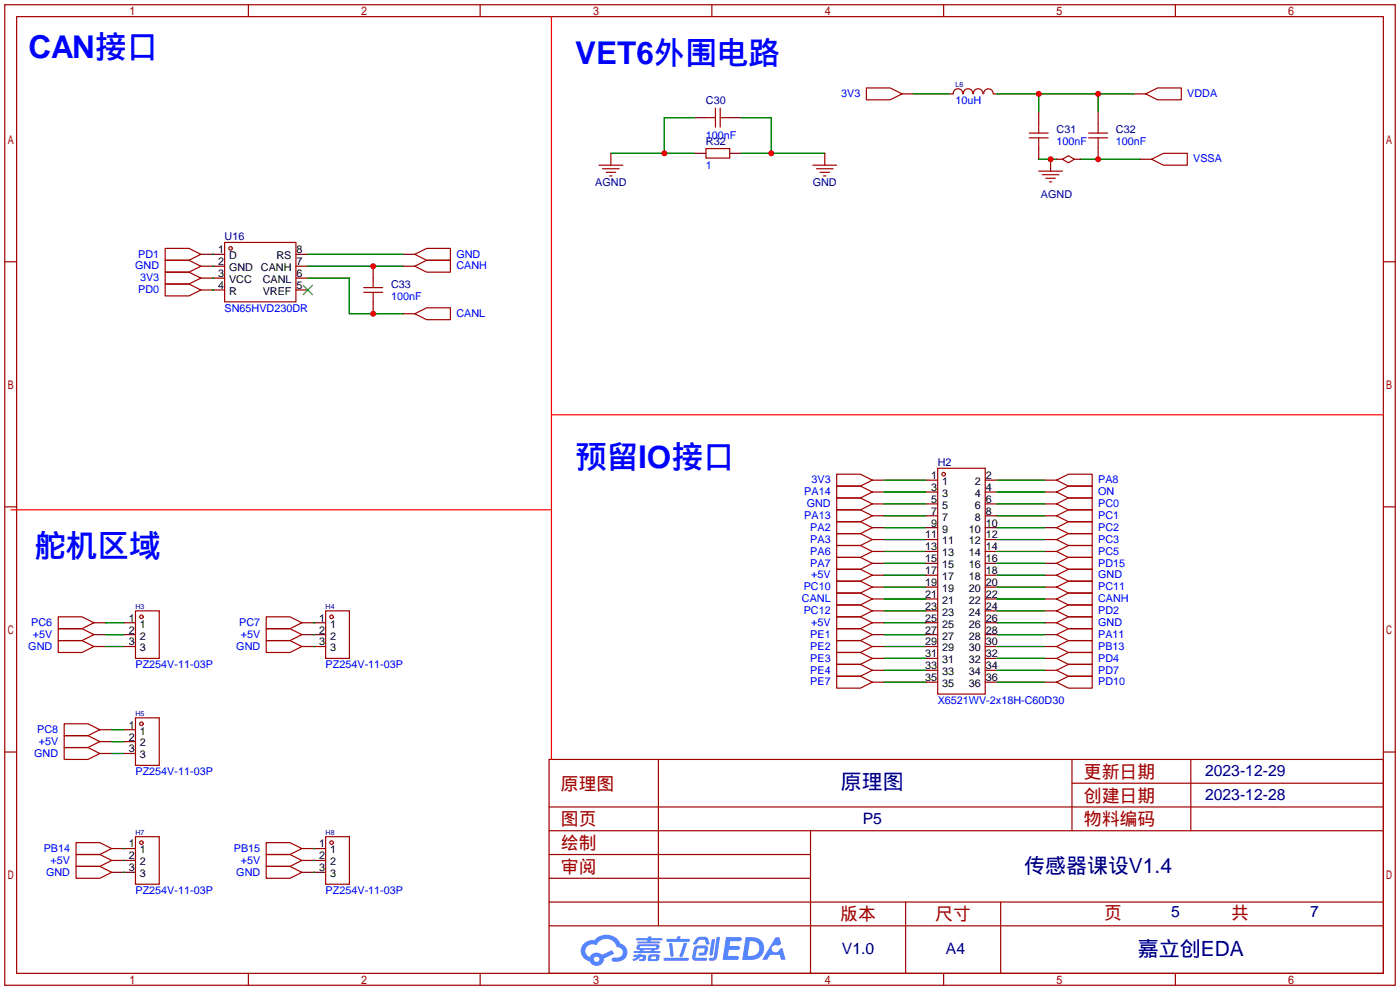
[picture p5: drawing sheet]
<svg xmlns="http://www.w3.org/2000/svg" width="299mm" height="212mm" viewBox="0 0 299 212" stroke-linecap="round" stroke-linejoin="round" font-family="sans-serif">
<g fill="none" stroke="#a10000" stroke-width=".25">
<path d="M1 1h297.2v209.6h-297.2zM3.6 3.6h292.1v204.4h-292.1zM53.1 1v2.6M102.6 1v2.6M152.1 1v2.6M201.7 1v2.6M251.2 1v2.6M1 55.9h2.6M295.7 55.9h2.5M1 108.3h2.6M295.7 108.3h2.5M1 160.7h2.6"/>
<path d="M117.3 162.3h178.4v45.7h-178.4zM117.3 177.5h178.4M117.3 172.5h178.4M140.7 162.3v35.6M173.2 177.5v30.5M229.1 162.3v15.2M229.1 167.4h66.6M254.5 162.3v15.2M295.7 160.7h2.5M117.3 182.6h55.9M117.3 197.9h178.4M117.3 192.8h178.4"/>
<path d="M117.3 187.7h55.9M193.5 192.8v15.2M213.9 192.8v15.2M53.1 208v2.6M102.6 208v2.6M152.1 208v2.6M201.7 208v2.6M251.2 208v2.6"/>
</g>
<g fill="#5487ff">
<path d="M155.2 200.3h2.6a.48 .48 0 0 1 .7 .4 .48 .48 0 0 1-.6 .4h-1.8l-.2 1.1h1.9a.43 .43 0 0 1 .4 .4 .43 .43 0 0 1-.5 .4h-1.9l-.2 1.3h1.7a.45 .45 0 0 1 .5 .2 .45 .45 0 0 1-.1 .6h-3.3z"/>
<path d="M165.7 200.3h.9l.4 1.5-.8 .3a.84 .84 0 0 0-1.2 .3 .84 .84 0 0 0 .4 1.1 .84 .84 0 0 0 1.1-.4l.1-.2 .6-.3 .7 2.5h-1l-.2-1h-2.1l-.6 1h-1.1z"/>
<path d="M152.1 200.8h.7l-.5 3.1a.36 .36 0 0 1-.3 .3 .36 .36 0 0 1-.4-.3z"/>
<path d="M153.2 200.2h.7l-.6 4.3a1.13 1.13 0 0 1-1.8 .6l.2-.4h.7l.2-.2z"/>
<path d="M148.9 200.6l.6-.4h1a.77 .77 0 0 1 .9 .5l.3 1-.2 .2h-.5l-.3-.9-.2-.2-1 .1-.7 1-.6-.1-.1-.2z"/>
<path d="M148.4 202.4l.6-.3h1.7a.81 .81 0 0 1 .7 .5 .81 .81 0 0 1-.2 .8 .81 .81 0 0 1-.9 .8h-.7a.32 .32 0 0 1-.3-.3 .32 .32 0 0 1 .4-.3h.7l.2-.9-1.6 .1-.4 1.8 2.2 .1a.32 .32 0 0 1 .3 .4 .32 .32 0 0 1-.4 .2h-2.2l-.5-.3-.1-.5z"/>
<path d="M141.9 204.7h5a.33 .33 0 0 1 .3 .3 .33 .33 0 0 1-.3 .3h-4.9l-.2-.1z"/>
<path d="M146.1 201.5h.8l-.7 2a.98 .98 0 0 1-.7 1.1l-.3-.3z"/>
<path d="M143 201.6h.7l.3 2.5a.34 .34 0 0 1-.3 .4 .34 .34 0 0 1-.4-.3z"/>
<path d="M142.5 200.7h2.1l.3-.6h.6l-.1 .6h1.7a.32 .32 0 0 1 .4 .3 .32 .32 0 0 1-.4 .3h-4.5l-.2-.2z"/>
<path d="M135.5 204.1h.9l.1-.3h.6v.3h.8a.82 .82 0 0 1-.5 1.3h-.8v-.4l.7-.1 .1-.3a.68 .68 0 0 0-1 .4l-1.1 .4-.1-.4 .9-.5h-.7z"/>
<path d="M136 200.5h2.4l.1-.3h.7v.3h2.2l.2 .3-.2 .2h-2.3v.2h1.8l.2 .3-.2 .1h-4.5l-.1-.4h2l.1-.2h-2.3l-.1-.2z"/>
<path d="M159.4 200.3l-.8 4.9h1.7a2.5 2.5 0 0 0 3-2.5 2.5 2.5 0 0 0-3.1-2.4zM160.3 201.1a1.61 1.61 0 0 1 2 1.5 1.61 1.61 0 0 1-1.8 1.7h-.7z"/>
<path d="M136.2 202a.55 .55 0 0 0-.2 .8 .55 .55 0 0 0 .7 .2l.1 .3h-1.3v.3l5.4 .1 .3-.2-.2-.2h-1.2l.2-.3a.7 .7 0 0 0 .8-.3 .7 .7 0 0 0 0-.8l-4.2-.1zM136.8 202.3l3.3-.1 .1 .1-.2 .3h-3.2zM137.5 203h1.7l-.2 .3h-1.4z"/>
<path d="M138.6 204.2a1.05 1.05 0 0 0 0 1.2 2.91 2.91 0 0 0 2.2-.2 .98 .98 0 0 0 0-1.2h-1.6zM139.2 204.5l.9-.1 .1 .4-.2 .2-.8-.1z"/>
<path d="M124.9 201.6a2.23 2.23 0 0 0-.7 2.3 2.23 2.23 0 0 0 1.8 1.6 1.58 1.58 0 0 0 1.8 .9 1.58 1.58 0 0 0 1.3-1.5l2.2-1.1-.5-.7-2.1 1a1.65 1.65 0 0 0-2.7 .4 1.45 1.45 0 0 1-.8-1.9 1.45 1.45 0 0 1 2-.7l.3 .1a2.3 2.3 0 0 1 2.3-1.3 2.3 2.3 0 0 1 2 1.7 1.12 1.12 0 0 1 1.3 1 1.12 1.12 0 0 1-1.1 1.2h-.7a.45 .45 0 0 0-.6 .4 .45 .45 0 0 0 .5 .5 2.21 2.21 0 0 0 2.2-.5 2.21 2.21 0 0 0 .5-2.3 2.13 2.13 0 0 0-1.3-1.1 3.3 3.3 0 0 0-5.6-.7l-1.1 .1zM127 205a.57 .57 0 0 1 1.1 0 .57 .57 0 0 1-1.1 0z"/>
</g>
<path d="M117.9 3.6v158.7M117.9 88.6h177.8M2.3 109h115.6" fill="none" stroke="#f00" stroke-width=".25"/>
<g fill="none" stroke="#a10000" stroke-width=".25">
<path d="M185.2 18.8h5l2.6 1.3-2.6 1.2h-5zM128 35.3h5.1M128.8 36.1h3.5M129.5 36.8h2.1M130.3 37.6h.5M150.9 31.8h5.1v2h-5.1zM150.9 25.1h2M152.9 23.1v4.1M153.9 25.1h2.1M153.9 23.1v4.1M173.7 35.3h5.1M174.5 36.1h3.6"/>
<path d="M175.3 36.8h2M176 37.6h.5M203.7 20.1a1.01 1.01 0 0 1 1.1-1.1 1.01 1.01 0 0 1 1 1.1M205.9 20.1a1.01 1.01 0 0 1 1-1.1 1.01 1.01 0 0 1 1 1.1M208 20.1a1.01 1.01 0 0 1 1.1-1.1 1.01 1.01 0 0 1 1 1.1M210.2 20.1a1.01 1.01 0 0 1 1-1.1 1.01 1.01 0 0 1 1.1 1.1M220 29.5h4M220 28.4h4M222 26.4v2M222 29.5v2M222 36.6h5.1M222.8 37.3h3.5"/>
<path d="M223.5 38.1h2.1M224.3 38.9h.5M227.1 34l1.2-.7 1.3 .7-1.3 .8zM232.7 29.5h4M232.7 28.4h4M234.7 26.4v2M234.7 29.5v2M244.9 20.1l2.5-1.3h5.1v2.5h-5.1zM246.1 34l2.6-1.2h5v2.5h-5zM35.3 53.1h5.1l2.5 1.3-2.5 1.2h-5.1zM35.3 55.6h5.1l2.5 1.3-2.5 1.3h-5.1zM35.3 58.2h5.1l2.5 1.2-2.5 1.3h-5.1z"/>
<path d="M48 51.8h15.2v12.7h-15.2zM79.8 59.4v2.1M88.6 54.4l2.6-1.3h5.1v2.5h-5.1zM88.6 56.9l2.6-1.3h5.1v2.6h-5.1zM35.3 60.7h5.1l2.5 1.3-2.5 1.2h-5.1zM77.7 62.5h4.1M77.7 61.5h4.1M79.8 62.5v2M88.6 67.1l2.6-1.3h5.1v2.5h-5.1zM178.8 101.3h5.1l2.5 1.3-2.5 1.3h-5.1zM178.8 103.9h5.1l2.5 1.3-2.5 1.2h-5.1zM178.8 106.4h5.1l2.5 1.3-2.5 1.3h-5.1z"/>
<path d="M178.8 109h5.1l2.5 1.2-2.5 1.3h-5.1zM178.8 111.5h5.1l2.5 1.3-2.5 1.2h-5.1zM178.8 114h5.1l2.5 1.3-2.5 1.3h-5.1zM178.8 116.6h5.1l2.5 1.3-2.5 1.2h-5.1zM178.8 119.1h5.1l2.5 1.3-2.5 1.3h-5.1zM200.4 100.1h10.2v48.2h-10.2zM225.8 102.6l2.5-1.3h5.1v2.6h-5.1zM225.8 105.2l2.5-1.3h5.1v2.5h-5.1zM225.8 107.7l2.5-1.3h5.1v2.6h-5.1zM225.8 110.2l2.5-1.2h5.1v2.5h-5.1zM225.8 112.8l2.5-1.3h5.1v2.5h-5.1zM225.8 115.3l2.5-1.3h5.1v2.6h-5.1z"/>
<path d="M225.8 117.9l2.5-1.3h5.1v2.5h-5.1zM12.4 131.8h5.1l2.6 1.3-2.6 1.3h-5.1zM12.4 134.4h5.1l2.6 1.2-2.6 1.3h-5.1zM12.4 136.9h5.1l2.6 1.3-2.6 1.2h-5.1zM29 130.6h5v10.1h-5zM56.9 131.8h5.1l2.5 1.3-2.5 1.3h-5.1zM56.9 134.4h5.1l2.5 1.2-2.5 1.3h-5.1zM56.9 136.9h5.1l2.5 1.3-2.5 1.2h-5.1zM69.6 130.6h5.1v10.1h-5.1zM178.8 121.7h5.1l2.5 1.2-2.5 1.3h-5.1zM178.8 124.2h5.1l2.5 1.3-2.5 1.2h-5.1zM178.8 126.7h5.1l2.5 1.3-2.5 1.3h-5.1z"/>
<path d="M178.8 129.3h5.1l2.5 1.3-2.5 1.2h-5.1zM178.8 131.8h5.1l2.5 1.3-2.5 1.3h-5.1zM178.8 134.4h5.1l2.5 1.2-2.5 1.3h-5.1zM178.8 136.9h5.1l2.5 1.3-2.5 1.2h-5.1zM178.8 139.4h5.1l2.5 1.3-2.5 1.3h-5.1zM225.8 120.4l2.5-1.3h5.1v2.6h-5.1zM225.8 122.9l2.5-1.2h5.1v2.5h-5.1zM225.8 125.5l2.5-1.3h5.1v2.5h-5.1zM225.8 128l2.5-1.3h5.1v2.6h-5.1zM225.8 130.6l2.5-1.3h5.1v2.5h-5.1zM225.8 133.1l2.5-1.3h5.1v2.6h-5.1zM225.8 135.6l2.5-1.2h5.1v2.5h-5.1z"/>
<path d="M225.8 138.2l2.5-1.3h5.1v2.5h-5.1zM13.7 154.7h5.1l2.5 1.3-2.5 1.2h-5.1zM13.7 157.2h5.1l2.5 1.3-2.5 1.3h-5.1zM13.7 159.8h5.1l2.5 1.2-2.5 1.3h-5.1zM29 153.4h5v10.2h-5zM178.8 142h5.1l2.5 1.3-2.5 1.2h-5.1zM178.8 144.5h5.1l2.5 1.3-2.5 1.3h-5.1zM225.8 140.7l2.5-1.3h5.1v2.6h-5.1zM225.8 143.3l2.5-1.3h5.1v2.5h-5.1zM225.8 145.8l2.5-1.3h5.1v2.6h-5.1zM29 178.8h5v10.2h-5zM69.6 178.8h5.1v10.2h-5.1z"/>
<path d="M16.3 180.1h5l2.6 1.3-2.6 1.2h-5zM16.3 182.6h5l2.6 1.3-2.6 1.3h-5zM16.3 185.2h5l2.6 1.2-2.6 1.3h-5zM56.9 180.1h5.1l2.5 1.3-2.5 1.2h-5.1zM56.9 182.6h5.1l2.5 1.3-2.5 1.3h-5.1zM56.9 185.2h5.1l2.5 1.2-2.5 1.3h-5.1z"/>
<circle cx="49.3" cy="53.1" r=".38"/>
<circle cx="201.7" cy="101.3" r=".38"/>
<circle cx="30.2" cy="131.8" r=".38"/>
<circle cx="70.9" cy="131.8" r=".38"/>
<circle cx="30.2" cy="154.7" r=".38"/>
<circle cx="30.2" cy="180.1" r=".38"/>
<circle cx="70.9" cy="180.1" r=".38"/>
</g>
<g fill="none" stroke="#870000" stroke-width=".25">
<path d="M130.6 32.8v2.5M148.3 25.1h2.6M148.3 32.8h2.6M156 25.1h2.5M156 32.8h2.5M176.3 32.8v2.5M192.8 20.1h2.5M202.9 20.1h.8M212.3 20.1h.8M222 23.9v2.5M222 31.5v2.5M224.5 34v2.6"/>
<path d="M225.8 34h1.3M229.6 34h1.3M234.7 23.9v2.5M234.7 31.5v2.5M242.3 20.1h2.6M243.6 34h2.5M42.9 54.4h5.1M42.9 56.9h5.1M42.9 59.4h5.1M63.2 54.4h2.6M63.2 56.9h2.6M63.2 59.4h2.6"/>
<path d="M79.8 56.9v2.5M86.1 54.4h2.5M86.1 56.9h2.5M42.9 62h5.1M63.2 62h2.6M79.8 64.5v2.6M86.1 67.1h2.5M186.4 102.6h2.6M186.4 105.2h2.6M186.4 107.7h2.6M186.4 110.2h2.6M186.4 112.8h2.6"/>
<path d="M186.4 115.3h2.6M186.4 117.9h2.6M197.9 102.6h2.5M197.9 105.2h2.5M197.9 107.7h2.5M197.9 110.2h2.5M197.9 112.8h2.5M197.9 115.3h2.5M197.9 117.9h2.5M210.6 102.6h2.5M210.6 105.2h2.5M210.6 107.7h2.5"/>
<path d="M210.6 110.2h2.5M210.6 112.8h2.5M210.6 115.3h2.5M210.6 117.9h2.5M223.3 102.6h2.5M223.3 105.2h2.5M223.3 107.7h2.5M223.3 110.2h2.5M223.3 112.8h2.5M223.3 115.3h2.5M223.3 117.9h2.5M20.1 133.1h2.5"/>
<path d="M20.1 135.6h2.5M20.1 138.2h2.5M26.4 133.1h2.6M26.4 135.6h2.6M26.4 138.2h2.6M64.5 133.1h5.1M64.5 135.6h5.1M64.5 138.2h5.1M186.4 120.4h2.6M186.4 122.9h2.6M186.4 125.5h2.6M186.4 128h2.6"/>
<path d="M186.4 130.6h2.6M186.4 133.1h2.6M186.4 135.6h2.6M186.4 138.2h2.6M197.9 120.4h2.5M197.9 122.9h2.5M197.9 125.5h2.5M197.9 128h2.5M197.9 130.6h2.5M197.9 133.1h2.5M197.9 135.6h2.5M197.9 138.2h2.5"/>
<path d="M210.6 120.4h2.5M210.6 122.9h2.5M210.6 125.5h2.5M210.6 128h2.5M210.6 130.6h2.5M210.6 133.1h2.5M210.6 135.6h2.5M210.6 138.2h2.5M223.3 120.4h2.5M223.3 122.9h2.5M223.3 125.5h2.5M223.3 128h2.5"/>
<path d="M223.3 130.6h2.5M223.3 133.1h2.5M223.3 135.6h2.5M223.3 138.2h2.5M21.3 156h2.6M21.3 158.5h2.6M26.4 156h2.6M26.4 158.5h2.6M186.4 140.7h2.6M186.4 143.3h2.6M186.4 145.8h2.6M197.9 140.7h2.5"/>
<path d="M197.9 143.3h2.5M197.9 145.8h2.5M210.6 140.7h2.5M210.6 143.3h2.5M210.6 145.8h2.5M223.3 140.7h2.5M223.3 143.3h2.5M223.3 145.8h2.5M21.3 161h2.6M26.4 161h2.6M23.9 181.4h5.1M23.9 183.9h5.1"/>
<path d="M23.9 186.4h5.1M64.5 181.4h5.1M64.5 183.9h5.1M64.5 186.4h5.1"/>
</g>
<path d="M64.8 61l2 2M66.8 61l-2 2" fill="none" stroke="#3c3" stroke-width=".25"/>
<g fill="none" stroke="#008700" stroke-width=".25">
<path d="M130.6 32.8h17.7M148.3 25.1h-6.3v7.7M158.5 32.8h17.8M158.5 25.1h6.3v7.7M195.3 20.1h7.6M213.1 20.1h29.2M222 20.1v3.8M222 34h3.8M230.9 34h12.7M234.7 20.1v3.8M45.5 54.4h.1M45.5 56.9h.1"/>
<path d="M45.5 59.4h.1M65.8 54.4h20.3M65.8 56.9h20.3M65.8 59.4h8.9v7.7h11.4M45.5 62h.1M189 102.6h8.9M189 105.2h8.9M189 107.7h8.9M189 110.2h8.9M189 112.8h8.9M189 115.3h8.9M189 117.9h8.9"/>
<path d="M213.1 102.6h10.2M213.1 105.2h10.2M213.1 107.7h10.2M213.1 110.2h10.2M213.1 112.8h10.2M213.1 115.3h10.2M213.1 117.9h10.2M22.6 133.1h3.8M22.6 135.6h3.8M22.6 138.2h3.8M67.1 133.1h.1M67.1 135.6h.1"/>
<path d="M67.1 138.2h.1M189 120.4h8.9M189 122.9h8.9M189 125.5h8.9M189 128h8.9M189 130.6h8.9M189 133.1h8.9M189 135.6h8.9M189 138.2h8.9M213.1 120.4h10.2M213.1 122.9h10.2M213.1 125.5h10.2"/>
<path d="M213.1 128h10.2M213.1 130.6h10.2M213.1 133.1h10.2M213.1 135.6h10.2M213.1 138.2h10.2M23.9 156h2.5M23.9 158.5h2.5M189 140.7h8.9M189 143.3h8.9M189 145.8h8.9M213.1 140.7h10.2M213.1 143.3h10.2"/>
<path d="M213.1 145.8h10.2M23.9 161h2.5M26.4 181.4h.1M26.4 183.9h.1M26.4 186.4h.1M67.1 181.4h.1M67.1 183.9h.1M67.1 186.4h.1"/>
</g>
<g fill="#c00">
<circle cx="79.8" cy="56.9" r=".63"/>
<circle cx="79.8" cy="67.1" r=".63"/>
<circle cx="142" cy="32.8" r=".63"/>
<circle cx="164.8" cy="32.8" r=".63"/>
<circle cx="222" cy="20.1" r=".63"/>
<circle cx="234.7" cy="20.1" r=".63"/>
<circle cx="224.5" cy="34" r=".63"/>
<circle cx="234.7" cy="34" r=".63"/>
</g>
<g font-size="6.7" fill="#00f">
<text x="6.1" y="12.4">CAN接口</text>
<text x="122.9" y="13.6">VET6外围电路</text>
<text x="122.9" y="100">预留IO接口</text>
<text x="7.4" y="119.1">舵机区域</text>
</g>
<g font-size="4.5" fill="#000080">
<text x="179.7" y="168.7">原理图</text>
<text x="218.9" y="186.5">传感器课设V1.4</text>
<text x="243.2" y="204.3">嘉立创EDA</text>
</g>
<g font-size="3.8" fill="#a00000">
<text x="231.6" y="166.2">更新日期</text>
<text x="119.9" y="168.8">原理图</text>
<text x="231.6" y="171.3">创建日期</text>
<text x="119.9" y="176.4">图页</text>
<text x="231.6" y="176.4">物料编码</text>
<text x="119.9" y="181.5">绘制</text>
<text x="119.9" y="186.6">审阅</text>
<text x="179.6" y="196.7">版本</text>
<text x="199.9" y="196.7">尺寸</text>
<text x="236" y="196.5">页</text>
<text x="263.1" y="196.5">共</text>
</g>
<g font-size="3.4" fill="#000080">
<text x="257.6" y="165.9">2023-12-29</text>
<text x="257.6" y="170.9">2023-12-28</text>
<text x="184.4" y="176">P5</text>
<text x="250.3" y="196.1">5</text>
<text x="280" y="196.1">7</text>
<text x="179.9" y="204">V1.0</text>
<text x="202.2" y="204">A4</text>
</g>
<g font-size="2.3" fill="#000080">
<text x="150.9" y="22.1">C30</text>
<text x="225.8" y="28.5">C31</text>
<text x="238.5" y="28.5">C32</text>
<text x="150.9" y="31">R32</text>
<text x="127.2" y="39.8">AGND</text>
<text x="173.7" y="39.8">GND</text>
<text x="222.5" y="42.3">AGND</text>
<text x="48" y="51.4">U16</text>
<text x="83.6" y="61.5">C33</text>
<text x="200.4" y="99.6">H2</text>
</g>
<g font-size="2.3" fill="#00f">
<text x="179.8" y="20.8">3V3</text>
<text x="204.2" y="22.1">10uH</text>
<text x="253.7" y="20.8">VDDA</text>
<text x="150.9" y="29.8">100nF</text>
<text x="225.8" y="31">100nF</text>
<text x="238.5" y="31">100nF</text>
<text x="255" y="34.7">VSSA</text>
<text x="150.9" y="36.1">1</text>
<text x="28.9" y="57.6">GND</text>
<text x="29.5" y="55">PD1</text>
<text x="97.5" y="55">GND</text>
<text x="97.5" y="57.6">CANH</text>
<text x="29.5" y="62.7">PD0</text>
<text x="29.9" y="60.1">3V3</text>
<text x="83.6" y="64.1">100nF</text>
<text x="48" y="66.6">SN65HVD230DR</text>
<text x="97.5" y="67.7">CANL</text>
<text x="171.9" y="105.8">PA14</text>
<text x="173.4" y="103.3">3V3</text>
<text x="234.7" y="103.3">PA8</text>
<text x="234.7" y="105.8">ON</text>
<text x="171.9" y="110.9">PA13</text>
<text x="172.4" y="108.4">GND</text>
<text x="173.2" y="113.5">PA2</text>
<text x="234.7" y="108.4">PC0</text>
<text x="234.7" y="110.9">PC1</text>
<text x="234.7" y="113.5">PC2</text>
<text x="173.2" y="116">PA3</text>
<text x="173.2" y="118.5">PA6</text>
<text x="234.7" y="116">PC3</text>
<text x="234.7" y="118.5">PC5</text>
<text x="173.2" y="121.1">PA7</text>
<text x="173.4" y="123.6">+5V</text>
<text x="234.7" y="121.1">PD15</text>
<text x="234.7" y="123.6">GND</text>
<text x="171.4" y="128.7">CANL</text>
<text x="171.8" y="126.2">PC10</text>
<text x="171.8" y="131.2">PC12</text>
<text x="234.7" y="126.2">PC11</text>
<text x="234.7" y="128.7">CANH</text>
<text x="234.7" y="131.2">PD2</text>
<text x="6.7" y="133.8">PC6</text>
<text x="7" y="136.3">+5V</text>
<text x="51.1" y="133.8">PC7</text>
<text x="51.5" y="136.3">+5V</text>
<text x="173.2" y="136.3">PE1</text>
<text x="173.4" y="133.8">+5V</text>
<text x="234.7" y="133.8">GND</text>
<text x="234.7" y="136.3">PA11</text>
<text x="6" y="138.9">GND</text>
<text x="29" y="142.8">PZ254V-11-03P</text>
<text x="50.5" y="138.9">GND</text>
<text x="69.6" y="142.8">PZ254V-11-03P</text>
<text x="173.2" y="138.9">PE2</text>
<text x="173.2" y="141.4">PE3</text>
<text x="173.2" y="143.9">PE4</text>
<text x="234.7" y="138.9">PB13</text>
<text x="234.7" y="141.4">PD4</text>
<text x="234.7" y="143.9">PD7</text>
<text x="173.2" y="146.5">PE7</text>
<text x="234.7" y="146.5">PD10</text>
<text x="200.4" y="150.4">X6521WV-2x18H-C60D30</text>
<text x="7.3" y="161.7">GND</text>
<text x="8" y="156.6">PC8</text>
<text x="8.3" y="159.2">+5V</text>
<text x="29" y="165.7">PZ254V-11-03P</text>
<text x="9.3" y="182">PB14</text>
<text x="10.8" y="184.6">+5V</text>
<text x="50" y="182">PB15</text>
<text x="51.5" y="184.6">+5V</text>
<text x="9.9" y="187.1">GND</text>
<text x="29" y="191.1">PZ254V-11-03P</text>
<text x="50.5" y="187.1">GND</text>
<text x="69.6" y="191.1">PZ254V-11-03P</text>
</g>
<g font-size="2.3">
<text x="46.6" y="54.1">1</text>
<text x="46.6" y="56.7">2</text>
<text x="46.6" y="59.2">3</text>
<text x="48.9" y="55.4">D</text>
<text x="48.9" y="57.9">GND</text>
<text x="55.8" y="57.9">CANH</text>
<text x="59.1" y="55.4">RS</text>
<text x="63.4" y="59.2">6</text>
<text x="63.4" y="56.7">7</text>
<text x="63.4" y="54.1">8</text>
<text x="46.6" y="61.7">4</text>
<text x="48.9" y="60.5">VCC</text>
<text x="48.9" y="63">R</text>
<text x="56.1" y="63">VREF</text>
<text x="56.1" y="60.5">CANL</text>
<text x="63.4" y="61.7">5</text>
<text x="199" y="102.4">1</text>
<text x="199" y="104.9">3</text>
<text x="199" y="107.5">5</text>
<text x="201.3" y="103.7">1</text>
<text x="201.3" y="106.2">3</text>
<text x="208.3" y="106.2">4</text>
<text x="208.3" y="103.7">2</text>
<text x="210.7" y="107.5">6</text>
<text x="210.7" y="104.9">4</text>
<text x="210.7" y="102.4">2</text>
<text x="199" y="110">7</text>
<text x="199" y="112.5">9</text>
<text x="201.3" y="108.7">5</text>
<text x="201.3" y="111.3">7</text>
<text x="201.3" y="113.8">9</text>
<text x="207.1" y="113.8">10</text>
<text x="208.3" y="111.3">8</text>
<text x="208.3" y="108.7">6</text>
<text x="210.7" y="112.5">10</text>
<text x="210.7" y="110">8</text>
<text x="197.7" y="115.1">11</text>
<text x="197.7" y="117.6">13</text>
<text x="201.3" y="116.4">11</text>
<text x="201.3" y="118.9">13</text>
<text x="207.1" y="118.9">14</text>
<text x="207.1" y="116.4">12</text>
<text x="210.7" y="117.6">14</text>
<text x="210.7" y="115.1">12</text>
<text x="197.7" y="120.2">15</text>
<text x="197.7" y="122.7">17</text>
<text x="197.7" y="125.2">19</text>
<text x="201.3" y="121.4">15</text>
<text x="201.3" y="124">17</text>
<text x="207.1" y="124">18</text>
<text x="207.1" y="121.4">16</text>
<text x="210.7" y="125.2">20</text>
<text x="210.7" y="122.7">18</text>
<text x="210.7" y="120.2">16</text>
<text x="197.7" y="127.8">21</text>
<text x="197.7" y="130.3">23</text>
<text x="201.3" y="126.5">19</text>
<text x="201.3" y="129.1">21</text>
<text x="201.3" y="131.6">23</text>
<text x="207.1" y="131.6">24</text>
<text x="207.1" y="129.1">22</text>
<text x="207.1" y="126.5">20</text>
<text x="210.7" y="130.3">24</text>
<text x="210.7" y="127.8">22</text>
<text x="27.5" y="132.9">1</text>
<text x="27.5" y="135.4">2</text>
<text x="27.5" y="137.9">3</text>
<text x="29.9" y="134.1">1</text>
<text x="29.9" y="136.7">2</text>
<text x="68.2" y="132.9">1</text>
<text x="68.2" y="135.4">2</text>
<text x="68.2" y="137.9">3</text>
<text x="70.5" y="134.1">1</text>
<text x="70.5" y="136.7">2</text>
<text x="197.7" y="132.9">25</text>
<text x="197.7" y="135.4">27</text>
<text x="197.7" y="137.9">29</text>
<text x="201.3" y="134.1">25</text>
<text x="201.3" y="136.7">27</text>
<text x="207.1" y="136.7">28</text>
<text x="207.1" y="134.1">26</text>
<text x="210.7" y="137.9">30</text>
<text x="210.7" y="135.4">28</text>
<text x="210.7" y="132.9">26</text>
<text x="29.9" y="139.2">3</text>
<text x="70.5" y="139.2">3</text>
<text x="197.7" y="140.5">31</text>
<text x="197.7" y="143">33</text>
<text x="201.3" y="139.2">29</text>
<text x="201.3" y="141.8">31</text>
<text x="207.1" y="141.8">32</text>
<text x="207.1" y="139.2">30</text>
<text x="210.7" y="143">34</text>
<text x="210.7" y="140.5">32</text>
<text x="197.7" y="145.6">35</text>
<text x="201.3" y="144.3">33</text>
<text x="201.3" y="146.8">35</text>
<text x="207.1" y="146.8">36</text>
<text x="207.1" y="144.3">34</text>
<text x="210.7" y="145.6">36</text>
<text x="27.5" y="155.7">1</text>
<text x="27.5" y="158.3">2</text>
<text x="27.5" y="160.8">3</text>
<text x="29.9" y="157">1</text>
<text x="29.9" y="159.5">2</text>
<text x="29.9" y="162.1">3</text>
<text x="27.5" y="181.1">1</text>
<text x="27.5" y="183.7">2</text>
<text x="29.9" y="182.4">1</text>
<text x="29.9" y="184.9">2</text>
<text x="68.2" y="181.1">1</text>
<text x="68.2" y="183.7">2</text>
<text x="70.5" y="182.4">1</text>
<text x="70.5" y="184.9">2</text>
<text x="27.5" y="186.2">3</text>
<text x="29.9" y="187.5">3</text>
<text x="68.2" y="186.2">3</text>
<text x="70.5" y="187.5">3</text>
</g>
<g font-size="1.5" fill="#000080">
<text x="204.2" y="18.5">L6</text>
<text x="29" y="130.3">H3</text>
<text x="69.6" y="130.3">H4</text>
<text x="29" y="153.1">H5</text>
<text x="29" y="178.5">H7</text>
<text x="69.6" y="178.5">H8</text>
</g>
</svg>
